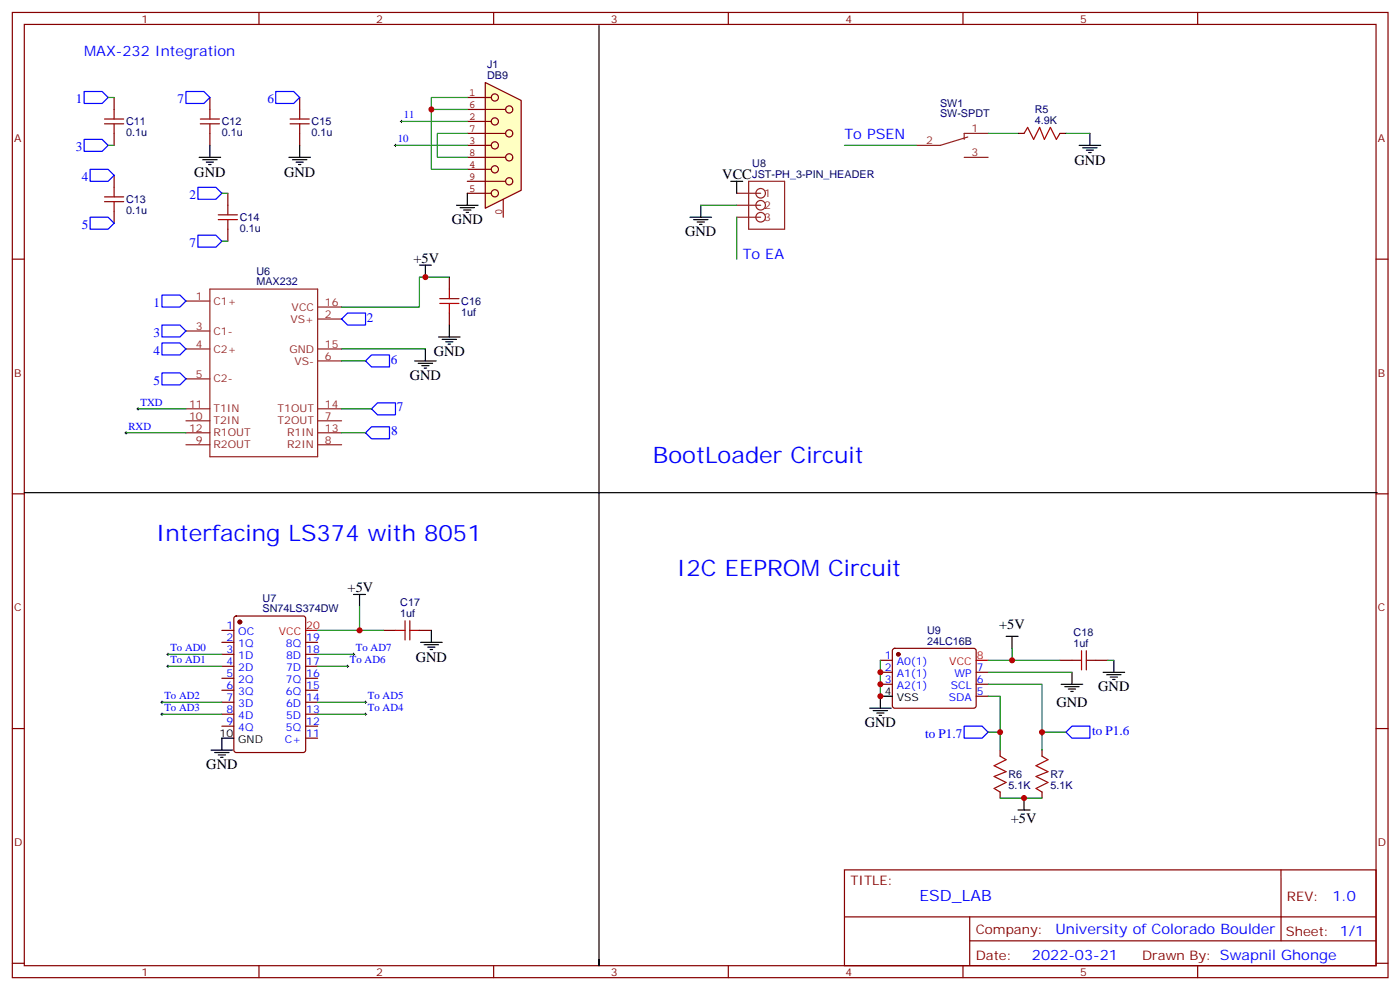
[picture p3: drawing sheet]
<svg xmlns="http://www.w3.org/2000/svg" width="413mm" height="292mm" viewBox="0 0 413 292" stroke-linecap="round" stroke-linejoin="round" font-family="sans-serif">
<g fill="none" stroke="#870000" stroke-width=".35">
<path d="M3.6 3.7h405.4v284.3h-405.4zM7.2 7.2h398.2v277.3h-398.2zM76.3 3.7v3.5M145.5 3.7v3.5M214.6 3.7v3.5M283.7 3.7v3.5M352.9 3.7v3.5M33.6 28.7v3.5M33.6 39.3v3.5M61.8 28.7v3.5M61.8 39.3v3.5M88.3 28.7v3.5"/>
<path d="M88.3 39.3v3.5M33.6 51.6v3.6M67.1 56.9v3.6M3.6 76.3h3.6M33.6 62.2v3.6M67.1 67.5v3.5M405.4 76.3h3.6M3.6 145.5h3.6M405.4 145.5h3.6M3.6 214.6h3.6M405.4 214.6h3.6M248.8 256.3h156.6v28.2h-156.6z"/>
<path d="M377.4 256.3v20.9M248.8 270.1h156.5M285.7 277.2h119.6M285.7 270.1v14.1M3.6 283.8h3.6M76.3 284.5v3.5M145.5 284.5v3.5M214.6 284.5v3.5M283.7 284.5v3.5M352.9 284.5v3.5M405.4 283.8h3.6"/>
</g>
<g fill="none" stroke="#8c2424" stroke-width=".35">
<path d="M54.8 97.5h7M54.8 88.7h7M61.8 85.2h31.8v49.3h-31.8zM93.6 94h7M93.6 90.5h7M54.8 102.8h7M54.8 111.6h7M93.6 102.8h7M93.6 106.3h7M54.8 120.4h7M54.8 124h7M54.8 127.5h7"/>
<path d="M54.8 131h7M93.6 120.4h7M93.6 124h7M93.6 127.5h7M93.6 131h7"/>
</g>
<g fill="none" stroke="#a10000" stroke-width=".35">
<path d="M30.8 36.5h5.6M30.8 35.1h5.6M33.6 32.2v2.9M33.6 36.5v2.8M59 36.5h5.7M59 35.1h5.7M61.8 32.2v2.9M61.8 36.5v2.8M85.5 36.5h5.6M85.5 35.1h5.6M88.3 32.2v2.9M88.3 36.5v2.8"/>
<path d="M30.8 59.4h5.6M30.8 58h5.6M33.6 55.2v2.8M33.6 59.4v2.8M64.3 64.7h5.7M64.3 63.3h5.7M67.1 60.5v2.8M67.1 64.7v2.8"/>
</g>
<path d="M143 24.3l10.6 5.3v26.5l-10.6 5.2z" fill="#ffffc2" stroke="#850000" stroke-width=".35"/>
<g fill="none" stroke="#850000" stroke-width=".35">
<path d="M137.7 28.7h7M137.7 35.8h7M137.7 32.2h11.3M137.7 39.3h11.3M146.9 35.8a1.06 1.06 0 0 0-1.6-1 1.06 1.06 0 0 0-.1 1.8 1.06 1.06 0 0 0 1.6-.6M146.9 28.7a1.06 1.06 0 0 0-1.6-.9 1.06 1.06 0 0 0-.1 1.8 1.06 1.06 0 0 0 1.6-.7M151.1 39.3a1.06 1.06 0 0 0-1.5-1 1.06 1.06 0 0 0-.2 1.8 1.06 1.06 0 0 0 1.7-.6M151.1 32.2a1.06 1.06 0 0 0-1.5-.9 1.06 1.06 0 0 0-.2 1.8 1.06 1.06 0 0 0 1.7-.7M137.7 42.8h7M137.7 49.9h7M137.7 56.9h7M137.7 46.4h11.3"/>
<path d="M137.7 53.4h11.3M146.9 56.9a1.06 1.06 0 0 0-1.6-.9 1.06 1.06 0 0 0-.1 1.8 1.06 1.06 0 0 0 1.6-.7M146.9 49.9a1.06 1.06 0 0 0-1.6-1 1.06 1.06 0 0 0-.1 1.8 1.06 1.06 0 0 0 1.6-.6M146.9 42.8a1.06 1.06 0 0 0-1.6-.9 1.06 1.06 0 0 0-.1 1.8 1.06 1.06 0 0 0 1.6-.7M148.3 58.7v5.3M151.1 53.4a1.06 1.06 0 0 0-1.5-.9 1.06 1.06 0 0 0-.2 1.7 1.06 1.06 0 0 0 1.7-.6M151.1 46.4a1.06 1.06 0 0 0-1.5-1 1.06 1.06 0 0 0-.2 1.8 1.06 1.06 0 0 0 1.7-.7"/>
</g>
<g fill="none" stroke="#000" stroke-width=".35">
<path d="M176.5 7.5v277v-1.8M321.1 39.3v3.5M58.7 46.4h6.3M59.7 47.1h4.3M60.8 47.8h2.1M61.5 48.5h.7M61.8 42.8v3.6M85.1 46.4h6.4M86.2 47.1h4.2M87.2 47.8h2.2M87.9 48.5h.8M88.3 42.8v3.6"/>
<path d="M137.7 56.9v3.6M215.3 53.4h3.5M217.1 53.4v3.5M318 42.8h6.3M319 43.5h4.3M320.1 44.2h2.1M320.8 44.9h.7M123.6 78.1h3.5M125.3 78.1v3.5M134.5 60.5h6.4M135.6 61.2h4.2M136.6 61.9h2.1"/>
<path d="M137.3 62.6h.7M203.3 64h6.4M204.4 64.7h4.2M205.4 65.4h2.1M206.1 66.1h.7M206.5 60.5v3.5M129.2 99.3h6.4M130.3 100h4.2M132.4 95.7v3.6M122.2 106.3h6.3M123.2 107h4.3M124.3 107.7h2.1"/>
<path d="M125 108.4h.7M125.3 102.8v3.5M131.3 100.7h2.2M132 101.4h.8M7.2 145.1h398.6M104.2 175.1h3.5M105.9 175.1v3.5M123.9 189.2h6.4M125 189.9h4.2M126 190.6h2.2M126.8 191.3h.7M127.1 185.7v3.5"/>
<path d="M296.4 187.5h3.6M298.2 187.5v3.5M315.8 198v3.6M325 198h6.4M326.1 198.8h4.2M327.1 199.5h2.1M328.2 194.5v3.5M68.9 217.5h-3.5v3.5M256.2 208.6h6.4M257.3 209.3h4.2M258.3 210h2.2M259 210.7h.8"/>
<path d="M262.9 205.1h-3.5v3.5M312.7 201.6h6.3M313.7 202.3h4.3M314.8 203h2.1M315.5 203.7h.7M327.8 200.2h.7M62.2 221h6.3M63.3 221.7h4.2M64.3 222.4h2.1M65 223.1h.7M300 238.6h3.5M301.7 235.1v3.5"/>
</g>
<g fill="none" stroke="#00f" stroke-width=".35">
<path d="M24.8 27h5.3l1.8 1.7-1.8 1.8h-5.3zM54.8 27h5.3l1.7 1.7-1.7 1.8h-5.3zM81.2 27h5.3l1.8 1.7-1.8 1.8h-5.3zM24.8 41.1h5.3l1.8 1.7-1.8 1.8h-5.3zM26.6 49.9h5.3l1.7 1.7-1.7 1.8h-5.3zM58.3 55.2h5.3l1.8 1.7-1.8 1.8h-5.3zM26.6 64h5.3l1.7 1.8-1.7 1.7h-5.3zM58.3 69.3h5.3l1.8 1.7-1.8 1.8h-5.3zM47.7 86.9h5.3l1.8 1.8-1.8 1.8h-5.3zM47.7 95.7h5.3l1.8 1.8-1.8 1.8h-5.3zM100.6 94l1.8-1.8h5.3v3.5h-5.3zM47.7 101h5.3l1.8 1.8-1.8 1.8h-5.3z"/>
<path d="M47.7 109.9h5.3l1.8 1.7-1.8 1.8h-5.3zM107.7 106.3l1.8-1.7h5.3v3.5h-5.3zM107.7 127.5l1.8-1.8h5.3v3.6h-5.3zM109.5 120.4l1.7-1.7h5.3v3.5h-5.3zM284.1 213.9h5.3l1.7 1.8-1.7 1.8h-5.3zM314.1 215.7l1.7-1.8h5.3v3.6h-5.3z"/>
</g>
<g fill="none" stroke="#008700" stroke-width=".35">
<path d="M31.9 28.7h1.7M118.3 35.8h19.4M127.1 32.2h10.6M137.7 39.3h-8.8v7.1h8.8M137.7 28.7h-10.6v21.2h10.6M291.1 39.3h8.9M314.1 39.3h7M31.9 42.8h1.7M65.4 56.9h1.7M116.5 42.8h21.2M248.8 42.8h21.2M65.4 71h1.7"/>
<path d="M206.5 60.5h10.6M217.1 64v12.3M132.4 81.6h-8.8v8.9h-23M100.6 106.3h7.1M100.6 102.8h24.7M37.1 127.5h17.7M40.7 120.4h14.1M100.6 127.5h7.1M100.6 120.4h8.9M105.9 178.6v7.1M49.5 192.8h15.9M49.5 196.3h15.9"/>
<path d="M93.6 185.7h19.4M93.6 192.8h10.6M93.6 196.3h8.8M259.4 194.5v10.6M291.1 194.5h21.2M291.1 198h24.7M298.2 191v3.5M326.4 194.5h1.8M47.7 206.9h17.7M47.7 210.4h17.7M93.6 206.9h14.1M93.6 210.4h14.1"/>
<path d="M291.1 205.1h3.6v15.9M291.1 201.6h15.9v19.4M291.1 215.7h3.6M307 215.7h7.1M294.7 235.1h12.3"/>
</g>
<g fill="none" stroke="#a10000" stroke-width=".35">
<path d="M301.7 39.3l1.1-1.8 1.8 3.6 1.7-3.6 1.4 3.6 1.8-3.6 1.8 3.6 1-1.8M129.6 89.4h5.6M129.6 88h5.6M132.4 85.2v2.8M132.4 89.4v2.8M116.5 185.7h2.8M119.3 182.9v5.6M120.8 185.7h2.8M120.8 182.9v5.6M315.8 194.5h2.9M318.7 191.7v5.6M320.1 194.5h2.8"/>
<path d="M320.1 191.7v5.6M294.7 222.7l1.7 1.1-3.5 1.8 3.5 1.7-3.5 1.4 3.5 1.8-3.5 1.8 1.8 1M307 222.7l1.8 1.1-3.5 1.8 3.5 1.7-3.5 1.4 3.5 1.8-3.5 1.8 1.7 1"/>
</g>
<g fill="none" stroke="#870000" stroke-width=".35">
<path d="M300 39.3h1.7M312.3 39.3h1.8M132.4 81.6v3.6M132.4 92.2v3.5M65.4 185.7h3.5M65.4 189.2h3.5M65.4 192.8h3.5M65.4 196.3h3.5M65.4 199.8h3.5M69.1 181.7l.5-.2h19.8l.6 .4 .1 39.1-.5 .6-20 .1-.6-.5-.1-39zM90.1 189.2h3.5M90.1 192.8h3.5"/>
<path d="M90.1 196.3h3.5M90.1 199.8h3.5M113 185.7h3.5M123.6 185.7h3.5M259.4 194.5h3.5M259.4 198h3.5M263.2 191.2l.4-.2h23.3l.5 .2 .2 .5v16.5l-.7 .4h-23.5l-.5-.7v-16.2zM287.6 198h3.5M312.3 194.5h3.5M322.9 194.5h3.5M65.4 203.3h3.5M65.4 206.9h3.5"/>
<path d="M65.4 210.4h3.5M65.4 213.9h3.5M90.1 203.3h3.5M90.1 206.9h3.5M90.1 210.4h3.5M90.1 213.9h3.5M90.1 217.5h3.5M259.4 201.6h3.5M287.6 201.6h3.5M287.6 205.1h3.5M294.7 221v1.7M294.7 233.3v1.8"/>
<path d="M307 221v1.7M307 233.3v1.8"/>
</g>
<g fill="none" stroke="#000" stroke-width=".29">
<path d="M117.9 35.8h.7M118.3 35.4v.7M116.2 42.8h.7M116.5 42.5v.7M36.8 127.5h.7M37.1 127.1v.7M40.3 120.4h.7M40.7 120.1v.7M49.1 192.8h.7M49.1 196.3h.7M49.5 192.4v.7M49.5 195.9v.7"/>
<path d="M102.1 196.3h.7M102.4 195.9v.7M103.8 192.8h.7M104.2 192.4v.7M47.4 206.9h.7M47.4 210.4h.7M47.7 206.5v.7M47.7 210v.7M107.4 206.9h.7M107.4 210.4h.7M107.7 206.5v.7M107.7 210v.7"/>
</g>
<g fill="#870000" stroke="#870000" stroke-width=".35">
<circle cx="70.7" cy="183.2" r=".53"/>
<circle cx="264.7" cy="192.8" r=".53"/>
</g>
<path d="M90.1 185.7h3.5M287.6 194.5h3.5" fill="none" stroke="#f00" stroke-width=".35"/>
<g fill="none" stroke="#8c2424" stroke-width=".35">
<path d="M291.1 39.3h-7v1.8M217.1 56.9h7M220.6 53.4h10.6v14.1h-10.6zM284.1 46.4h7M285.2 40.4l-8.2 2.4h-7M217.1 60.5h7M217.1 64h7"/>
<circle cx="224.1" cy="56.9" r="1.41"/>
<circle cx="224.1" cy="64" r="1.41"/>
<circle cx="224.1" cy="60.5" r="1.41"/>
</g>
<g fill="#c00">
<circle cx="125.3" cy="81.6" r=".88"/>
<circle cx="127.1" cy="32.2" r=".88"/>
<circle cx="105.9" cy="185.7" r=".88"/>
<circle cx="298.2" cy="194.5" r=".88"/>
<circle cx="259.4" cy="198" r=".88"/>
<circle cx="259.4" cy="205.1" r=".88"/>
<circle cx="259.4" cy="201.6" r=".88"/>
<circle cx="301.7" cy="235.1" r=".88"/>
<circle cx="294.7" cy="215.7" r=".88"/>
<circle cx="307" cy="215.7" r=".88"/>
</g>
<g font-size="6.7" fill="#00f">
<text x="192.4" y="136.3">BootLoader Circuit</text>
<text x="46" y="159.2">Interfacing LS374 with 8051</text>
<text x="199.4" y="169.8">I2C EEPROM Circuit</text>
</g>
<text font-size="4.6" fill="#00f" x="270.9" y="265.3">ESD_LAB</text>
<g font-size="4.2" fill="#00f">
<text x="24.8" y="16.4">MAX-232 Integration</text>
<text x="248.8" y="41.1">To PSEN</text>
<text x="218.8" y="76.3">To EA</text>
<text x="392.6" y="265.5">1.0</text>
<text x="311" y="275.1">University of Colorado Boulder</text>
<text x="304.1" y="282.9">2022-03-21</text>
</g>
<g font-size="4.2">
<text x="57.3" y="52">GND</text>
<text x="83.7" y="52">GND</text>
<text x="212.8" y="52.7">VCC</text>
<text x="316.5" y="48.5">GND</text>
<text x="133.1" y="66.1">GND</text>
<text x="201.9" y="69.6">GND</text>
<text x="121.8" y="77.4">+5V</text>
<text x="127.8" y="104.9">GND</text>
<text x="120.8" y="112">GND</text>
<text x="102.4" y="174.4">+5V</text>
<text x="294.4" y="185.4">+5V</text>
<text x="122.5" y="194.9">GND</text>
<text x="323.6" y="203.7">GND</text>
<text x="311.3" y="208.3">GND</text>
<text x="254.8" y="214.3">GND</text>
<text x="60.8" y="226.6">GND</text>
<text x="297.8" y="242.6">+5V</text>
</g>
<g font-size="3.9" fill="#00f">
<text x="22.3" y="30.5">1</text>
<text x="52.3" y="30.5">7</text>
<text x="78.8" y="30.5">6</text>
<text x="22.3" y="44.6">3</text>
<text x="24.1" y="53.4">4</text>
<text x="55.8" y="58.7">2</text>
<text x="24.1" y="67.5">5</text>
<text x="55.8" y="72.8">7</text>
<text x="45.3" y="90.5">1</text>
<text x="108.1" y="94.7">2</text>
<text x="45.3" y="99.3">3</text>
<text x="45.3" y="104.6">4</text>
<text x="115.2" y="107.1">6</text>
<text x="45.3" y="113.4">5</text>
<text x="116.9" y="121.2">7</text>
<text x="115.3" y="128.3">8</text>
<text x="272.6" y="217.5">to P1.7</text>
<text x="321.8" y="216.4">to P1.6</text>
</g>
<g font-size="3.9" fill="#800">
<text x="250.6" y="260.8">TITLE:</text>
<text x="379.2" y="265.5">REV:</text>
<text x="287.5" y="275">Company:</text>
<text x="378.9" y="275.7">Sheet: 1/1</text>
<text x="287.5" y="282.7">Date:</text>
<text x="336.5" y="282.8">Drawn By: Swapnil Ghonge</text>
</g>
<g font-size="3.2" fill="#800">
<text x="41.7" y="6.7">1</text>
<text x="110.9" y="6.7">2</text>
<text x="180" y="6.7">3</text>
<text x="249.2" y="6.7">4</text>
<text x="318.3" y="6.7">5</text>
<text x="4.2" y="41.8">A</text>
<text x="406" y="41.8">A</text>
<text x="4.2" y="110.9">B</text>
<text x="406" y="110.9">B</text>
<text x="4.2" y="180.1">C</text>
<text x="406" y="180.1">C</text>
<text x="4.2" y="249.2">D</text>
<text x="406" y="249.2">D</text>
<text x="41.7" y="287.5">1</text>
<text x="110.9" y="287.5">2</text>
<text x="180" y="287.5">3</text>
<text x="249.2" y="287.5">4</text>
<text x="318.3" y="287.5">5</text>
</g>
<g font-size="3.2" fill="#000080">
<text x="143.5" y="23.2">DB9</text>
<text x="143.5" y="20">J1</text>
<text x="277" y="34.6">SW-SPDT</text>
<text x="277" y="31.7">SW1</text>
<text x="304.9" y="33.4">R5</text>
<text x="37.1" y="40">0.1u</text>
<text x="37.1" y="36.8">C11</text>
<text x="65.4" y="40">0.1u</text>
<text x="65.4" y="36.8">C12</text>
<text x="91.8" y="40">0.1u</text>
<text x="91.8" y="36.8">C15</text>
<text x="304.9" y="36.5">4.9K</text>
<text x="221.7" y="52.4">JST-PH_3-PIN_HEADER</text>
<text x="221.7" y="49.2">U8</text>
<text x="37.1" y="59.8">C13</text>
<text x="37.1" y="62.9">0.1u</text>
<text x="70.7" y="65.1">C14</text>
<text x="70.7" y="68.2">0.1u</text>
<text x="75.5" y="80.9">U6</text>
<text x="75.5" y="84">MAX232</text>
<text x="135.9" y="89.8">C16</text>
<text x="135.9" y="93">1uf</text>
<text x="77.4" y="177.2">U7</text>
<text x="117.9" y="178.6">C17</text>
<text x="77.4" y="180.4">SN74LS374DW</text>
<text x="117.9" y="181.8">1uf</text>
<text x="273.2" y="189.9">24LC16B</text>
<text x="273.2" y="186.8">U9</text>
<text x="316.3" y="190.6">1uf</text>
<text x="316.3" y="187.5">C18</text>
<text x="297.1" y="232.4">5.1K</text>
<text x="297.1" y="229.2">R6</text>
<text x="309.5" y="232.4">5.1K</text>
<text x="309.5" y="229.2">R7</text>
</g>
<g font-size="3.2" fill="#840000">
<text x="138.2" y="28.4">1</text>
<text x="138.2" y="35.4">2</text>
<text x="138.2" y="31.9">6</text>
<text x="138.2" y="38.9">7</text>
<text x="138.2" y="42.5">3</text>
<text x="138.2" y="46">8</text>
<text x="138.2" y="49.5">4</text>
<text x="138.2" y="53.1">9</text>
<text x="138.2" y="56.6">5</text>
<text x="147.9" y="63.5" transform="rotate(-90 147.9 63.5)">0</text>
</g>
<g font-size="3.2" fill="#00f">
<text x="119" y="34.9">11</text>
<text x="117.2" y="41.9">10</text>
<text x="41.4" y="119.6">TXD</text>
<text x="37.9" y="126.6">RXD</text>
<text x="66.7" y="185.3">1</text>
<text x="50.2" y="191.9">To AD0</text>
<text x="66.7" y="188.9">2</text>
<text x="70.2" y="187.1">OC</text>
<text x="70.2" y="190.6">1Q</text>
<text x="84.2" y="190.6">8Q</text>
<text x="90.2" y="188.9">19</text>
<text x="104.9" y="191.9">To AD7</text>
<text x="50.2" y="195.4">To AD1</text>
<text x="66.7" y="192.4">3</text>
<text x="66.7" y="195.9">4</text>
<text x="70.2" y="194.2">1D</text>
<text x="70.2" y="197.7">2D</text>
<text x="84.3" y="197.7">7D</text>
<text x="84.3" y="194.2">8D</text>
<text x="90.2" y="195.9">17</text>
<text x="90.2" y="192.4">18</text>
<text x="103.1" y="195.4">To AD6</text>
<text x="260.7" y="194.2">1</text>
<text x="260.7" y="197.7">2</text>
<text x="264.2" y="195.9">A0(1)</text>
<text x="287.8" y="197.7">7</text>
<text x="66.7" y="199.5">5</text>
<text x="66.7" y="203">6</text>
<text x="70.2" y="201.2">2Q</text>
<text x="84.2" y="201.2">7Q</text>
<text x="90.2" y="203">15</text>
<text x="90.2" y="199.5">16</text>
<text x="260.7" y="201.2">3</text>
<text x="264.2" y="199.5">A1(1)</text>
<text x="264.2" y="203">A2(1)</text>
<text x="280.2" y="203">SCL</text>
<text x="281.3" y="199.5">WP</text>
<text x="287.8" y="201.2">6</text>
<text x="48.4" y="206">To AD2</text>
<text x="48.4" y="209.5">To AD3</text>
<text x="66.7" y="206.5">7</text>
<text x="70.2" y="204.8">3Q</text>
<text x="70.2" y="208.3">3D</text>
<text x="84.2" y="204.8">6Q</text>
<text x="84.3" y="208.3">6D</text>
<text x="90.2" y="206.5">14</text>
<text x="108.4" y="209.5">To AD4</text>
<text x="108.4" y="206">To AD5</text>
<text x="279.5" y="206.5">SDA</text>
<text x="287.8" y="204.8">5</text>
<text x="66.7" y="210">8</text>
<text x="66.7" y="213.6">9</text>
<text x="70.2" y="211.8">4D</text>
<text x="70.2" y="215.3">4Q</text>
<text x="84.2" y="215.3">5Q</text>
<text x="84.3" y="211.8">5D</text>
<text x="90.2" y="213.6">12</text>
<text x="90.2" y="210">13</text>
<text x="83.9" y="218.9">C+</text>
<text x="90.2" y="217.1">11</text>
</g>
<g font-size="3.2" fill="#8d2323">
<text x="286.2" y="38.9">1</text>
<text x="272.9" y="42.5">2</text>
<text x="286.2" y="46">3</text>
<text x="225.2" y="58">1</text>
<text x="225.2" y="61.5">2</text>
<text x="225.2" y="65.1">3</text>
<text x="57.7" y="88.3">1</text>
<text x="62.9" y="89.7">C1+</text>
<text x="85.6" y="95">VS+</text>
<text x="85.9" y="91.5">VCC</text>
<text x="95.7" y="93.6">2</text>
<text x="95.7" y="90.1">16</text>
<text x="57.7" y="97.2">3</text>
<text x="62.9" y="98.6">C1-</text>
<text x="57.7" y="102.4">4</text>
<text x="62.9" y="103.9">C2+</text>
<text x="85.3" y="103.9">GND</text>
<text x="86.8" y="107.4">VS-</text>
<text x="95.7" y="102.4">15</text>
<text x="95.7" y="106">6</text>
<text x="57.7" y="111.3">5</text>
<text x="62.9" y="112.7">C2-</text>
<text x="55.7" y="123.6">10</text>
<text x="55.7" y="120.1">11</text>
<text x="62.9" y="125">T2IN</text>
<text x="62.9" y="121.5">T1IN</text>
<text x="81.8" y="121.5">T1OUT</text>
<text x="81.8" y="125">T2OUT</text>
<text x="95.7" y="120.1">14</text>
<text x="95.7" y="123.6">7</text>
<text x="55.7" y="127.1">12</text>
<text x="57.7" y="130.7">9</text>
<text x="62.9" y="128.6">R1OUT</text>
<text x="84.6" y="128.6">R1IN</text>
<text x="95.7" y="127.1">13</text>
<text x="95.7" y="130.7">8</text>
<text x="62.9" y="132.1">R2OUT</text>
<text x="84.6" y="132.1">R2IN</text>
</g>
<g font-size="3.2" fill="#f00">
<text x="90.2" y="185.3">20</text>
<text x="82.2" y="187.1">VCC</text>
<text x="279.7" y="195.9">VCC</text>
<text x="287.8" y="194.2">8</text>
</g>
<g font-size="3.2">
<text x="260.7" y="204.8">4</text>
<text x="264.2" y="206.5">VSS</text>
<text x="64.7" y="217.1">10</text>
<text x="70.2" y="218.9">GND</text>
</g>
</svg>
